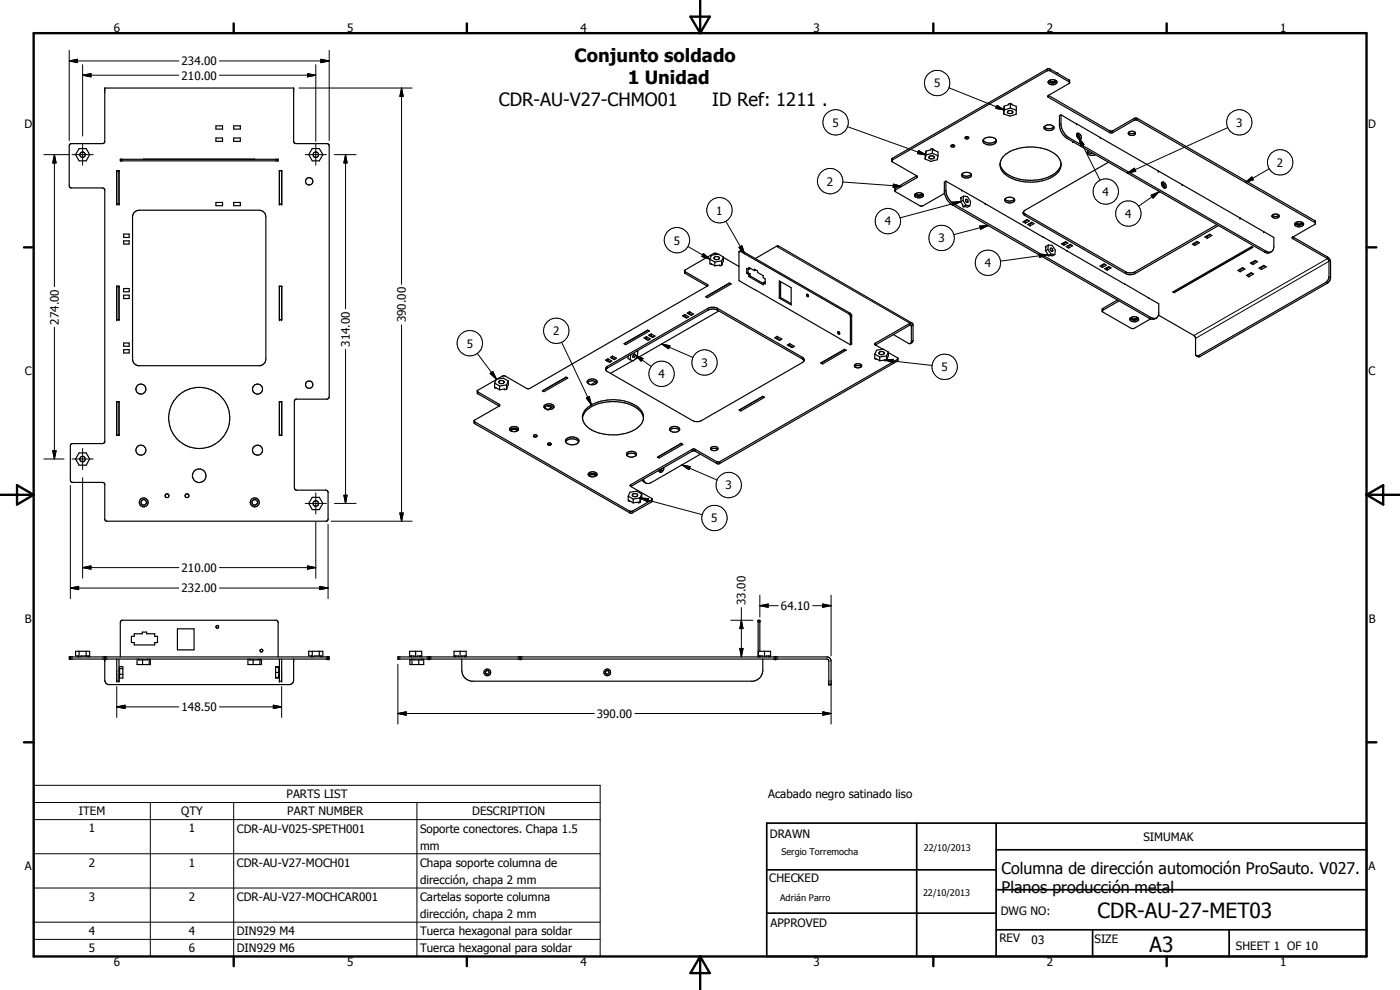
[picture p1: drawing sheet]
<svg xmlns="http://www.w3.org/2000/svg" width="420mm" height="297mm" viewBox="0 0 420 297" stroke-linecap="round" stroke-linejoin="round" font-family="sans-serif">
<g fill="none" stroke="#000" stroke-width=".35">
<path d="M31.4 26.4h56.7v16l.2 .5 .5 .2h9.5l.4 .3 .1 75.7-.2 .4-.5 .3h-9.3l-.5 .6v26l.5 .7h9l.6 .3 .1 8.5-.4 .4-66.1 .1-.6-.7v-10.5l-.1-.3-.5-.2h-9l-.6-.3v-11l.4-.3h9.2l.6-.5v-75.7l-.6-.5h-9.5l-.5-.6v-12.1l.2-.4 .3-.2h9.5l.6-.5zM64.8 37.8h2v.9h-2zM70.1 37.8h2v.9h-2zM301.4 31.9l-.1 2.3M301.4 31.9v1.1M301.4 33l-.1 1.2M302.5 33.4a.83 .83 0 0 1 .8-.3 .83 .83 0 0 1 .6 .7 .9 .9 0 0 1-1.5-.3zM303.2 31l-1.8 .9M303.2 31l1.8 .9v1.2M303.2 31v1.4M303.2 32.4l1.8 .7M303.2 32.4l-1.8 .6"/>
<path d="M305 33.1v1.2l-1.9 .5-1.8-.6M313.4 38a1.94 1.94 0 0 0 2.9 0M313.4 38a1.99 1.99 0 0 1 2.9 .1 1.53 1.53 0 0 1-2.3 .9 .76 .76 0 0 1-.7-.9zM314.7 28.6l18.5 10.7 .8-.1 6.4-3.7h.9l53.5 30.9-.2 .9-6.7 3.9-.1 .3 10.8 6.3 .3 .6v4.7l-.3 .9-.7 .7-38.5 22.1-.6-.5v-4.8l-.2-.6-10.9-6.3M314.7 28.6l-.3 .3 .3 .3 18.5 10.6h.8l6.5-3.8h.7l53.6 30.9M314.7 28.6l6.3-3.7v-.9l-6.1-3.4-.7 .1-46.6 26.9 .2 1 7.3 4.1M314.7 24.4a1.74 1.74 0 0 0 2.4 0M314.8 24.3a1.6 1.6 0 0 1 2.4 .3 1.43 1.43 0 0 1-1.3 .9 1.43 1.43 0 0 1-1.3-.9zM315.1 24a.86 .86 0 0 0 .8 .6 .86 .86 0 0 0 .8-.6M317.1 21.9h.3M317.4 21.9v.1M318.4 34.5l36.3 20.9"/>
<path d="M318.4 34.5l-.4 .3v3a5.1 5.1 0 0 0 2.3 3.8l59.5 34.2 .8 .1 1-.4M318.4 34.5v3.1a5.3 5.3 0 0 0 2.3 3.7l59.2 34.1 .9 .3 .8-.2M321 24.7l-5.8-3.4h-1l-46.6 26.9M338.7 39.8a1.54 1.54 0 0 0 2 0M338.7 39.7a1.56 1.56 0 0 1 2.1 .1 1.14 1.14 0 0 1-1.1 .9 1.14 1.14 0 0 1-1.1-.7zM23.7 44.6h2.2l1 1.8-1 1.9h-2.2l-1-1.9zM35 51.2h.7v10.1h-.7zM35 51.2v10.1M36.1 47.8h47.4v.5h-47.4zM43.1 47.8h33.3M64.8 41.4h2v1h-2zM70.1 41.4h2v1h-2z"/>
<path d="M83.9 51.2h.6l.1 10.1h-.7zM93.7 44.6h2.1l1.1 1.8-1.1 1.9h-2.1l-1-1.9zM274.6 58.3a1.79 1.79 0 0 0 2.5 0M275 58a.89 .89 0 0 0 .8 .6 .89 .89 0 0 0 .8-.6M275.1 52.7l-6.5 3.8v.9l7.7 4.4 .7-.1 6.5-3.7M275.1 52.7l.2 .3-.2 .3-6.5 3.8M276.6 58a1.83 1.83 0 0 0-2 .3M276.6 58a.68 .68 0 0 1 .5 .8 .68 .68 0 0 1-.8 .5 1.32 1.32 0 0 1-1.8-.8l.1-.2M277.7 46v.1M277.7 46v1.7M277.9 45.3l-.2 .9v-.2M277.9 45.3v1.2"/>
<path d="M277.9 46.5l-.2 1.2M278.9 46.9a.9 .9 0 0 1 1.5 .5 .83 .83 0 0 1-.9 .3 .83 .83 0 0 1-.7-.7zM279.8 44.6l-.5 .1v.3l-1.4 .3M279.8 44.6l.4 .4 1.3 .6v1.1M279.8 44.6v1.4M279.8 46l1.7 .7M279.8 46l-1.9 .5M281.5 46.7l-.2 1.2-2 .5-1.6-.7M283.9 54.4v2.7a5.2 5.2 0 0 0 2.3 4.1l59.2 34a1.44 1.44 0 0 0 1.5 .3 1.44 1.44 0 0 0 .9-1.3v-3.1l-3.1-1.7M283.9 54.4l29.2 16.8M283.9 54.4l-.5 .3v3a5.4 5.4 0 0 0 2.4 3.8l59.4 34.2 .9 .1 .9-.4M285.5 43.6l.7-.1 .3 .4-.3 .2h-.7z"/>
<path d="M285.7 43.6h.6M288.6 57.1h.1M288.7 52.3a1.98 1.98 0 0 0 2.8 0M288.8 52.1a1.82 1.82 0 0 1 2.8 .5 1.76 1.76 0 0 1-3 0zM289.2 58.8l-.8 .5-.1 1.2M289.2 58.8l1.2 .2 .9 1.5-.2 1.2M289.2 58.8l-.2 1.3M289.7 41.2h1a.51 .51 0 0 1-.5 .5 .51 .51 0 0 1-.5-.5zM289.8 59.9a.46 .46 0 0 1 .7 .2 .46 .46 0 0 1-.4 .6zM289.9 41.1h.6M295.1 42a2.59 2.59 0 0 0 3.9 0M295.2 41.8a2.76 2.76 0 0 1 3.7 .2 1.27 1.27 0 0 1-1.5 1.5 1.69 1.69 0 0 1-2.3-1.5z"/>
<path d="M300.1 49.1a4.8 4.8 0 0 0 3.5 4.4 13.7 13.7 0 0 0 13.5-1.4 3.6 3.6 0 0 0-.6-6 13.9 13.9 0 0 0-14.7 .2l-1.3 1.5-.4 1.7M301.6 59.7a1.88 1.88 0 0 0 2.8 0M301.7 59.7a1.88 1.88 0 0 1 2.8 .3 1.73 1.73 0 0 1-3 0zM318.4 49.1a5.9 5.9 0 0 1-4.9 4.4 12.9 12.9 0 0 1-12.5-2.4l-.8-1.6M321.9 42.5h.1M321.9 42.5l.5 .2M323.2 40.6l.6 .6-.1 .4M323.2 40.3l.7 .6 .2 .9M323.3 40a1.11 1.11 0 0 1 1.1 .6 1.11 1.11 0 0 1-.1 1.2 1.23 1.23 0 0 1-1-1.8zM326.3 45.5l.8 .5 1 .1M326.3 45.5a1.28 1.28 0 0 0 1.9 1.1l.5-.2M326.7 45.2l-.4 .3"/>
<path d="M330.2 41.2v.1M332.6 48.7l-25 14.4-.5 .5M347.6 57.3l.2 .3M347.8 57.6h.4M348 57.5l-.2 .1M348.6 54.9a1.33 1.33 0 0 1 .9 1.5M348.6 55.3l.6 .4v.6M348.8 54.7a1.1 1.1 0 0 1 1 .5 1.1 1.1 0 0 1-.1 1.2 1.2 1.2 0 0 1-.9-1.7zM354.7 55.4l24.6 14.1M354.7 55.4h.1M37.1 72.3h1.7v.9h-1.7zM37.1 70.2h1.7v1h-1.7z"/>
<path d="M40.2 63.8l.6-.5 1-.2h36a2 2 0 0 1 2 2v42.6a2.07 2.07 0 0 1-1.7 2h-36.7a2.07 2.07 0 0 1-1.6-2v-42.6zM64.8 60.7h2v1h-2zM70.1 60.7h2v1h-2zM213.1 77.8v1.3l1.4 .7M213.1 77.8l1.4 .8M214.4 77.2a1.03 1.03 0 0 1 1.5 .2 .87 .87 0 0 1-.8 .5 .87 .87 0 0 1-.8-.6zM214.5 78.6v1.2M215.4 76.3l-.6-.3-.6 .1-8.8 5.1M216.6 79.7l-2.1 .1M216.6 78.3v1.4M216.6 78.3l-2.1 .3M217.1 77.3l4.7 2.6"/>
<path d="M217.1 77.1v1.2l-.5 1.4M217.1 77.1l-1.5-.9-2 .4-.5 1.2M217.1 77.1l-.5 1.2M221.9 75.4l.7-.2 32.7 18.9 .3 .6v8.6l-.4 .2M221.9 75.4l-.1 8.8 4.9 2.8M221.9 75.4h.3l32.7 18.9 .3 .6v8.6M226.6 77.6l6.4-3.7 .7-.1 40 23.1M288.3 60.5l.8 1.5M289 60.1l-.7 .4M289 60.1l.9 1.5M289.9 61.6l-.8 .4M289.9 61.6l1.2 .1"/>
<path d="M291.1 61.7l-.7 .4-1.3-.1M307 66.5l1.2-.6 .7 .4-1.1 .7zM307.1 63.6l-.1 .4 .4 .6 30.4 17.5a3.1 3.1 0 0 0 2.8 0l25.1-14.4M307.1 63.6l.5 .6 30.2 17.3a3.1 3.1 0 0 0 2.8 0l24.6-14.1M307.5 66.3l.3 .1M307.8 66.4v.6M308.4 67.4l1.3-.7 .6 .4-1.2 .7zM308.4 66l-.6 .4M308.9 67.1l.2 .1M309.1 67.2v.6M309.9 66.8l-.8 .4M313.1 71.2h.1"/>
<path d="M313.1 71.2l31.6 18.2M313.8 75.2l.8 1.5M314.5 74.8l-.7 .4M314.5 74.8l.9 1.4M314.6 73.5l-.8 .5v1.2M314.6 73.5l1.2 .1 .9 1.5-.1 1.3M314.6 73.5l-.1 1.3M315.2 74.5h.5l.3 .8a.54 .54 0 0 1-.6-.1 .54 .54 0 0 1-.2-.7zM315.4 76.2l-.8 .5M315.4 76.2l1.2 .2M316.6 76.4l-.7 .4-1.3-.1M318.6 73.2l1.2-.7 .7 .4-1.2 .7z"/>
<path d="M319.1 72.9l.2 .2M319.3 73.1v.5M320 74l1.2-.7 .7 .4-1.2 .7zM320 72.6l-.7 .5M320.2 75.3h.1M320.5 73.7l.2 .2M320.7 73.9v.5M321.4 73.4l-.7 .5M330.1 79.8l1.2-.6 .7 .4-1.1 .7zM330.6 79.5l.3 .2M330.9 79.7v.6M331.5 79.3l-.6 .4"/>
<path d="M357.8 73.3l1.4-.9 .7 .5-1.3 .8zM358.3 73l.3 .2M358.6 73.2v.5M359.5 72.6l-.9 .6M361.6 71.1l1.4-.8 .7 .4-1.4 .8zM362.1 70.8l.2 .2M362.3 71v.5M363.3 70.4l-1 .6M375.3 79l1.4-.9 .7 .4-1.4 .9zM375.7 78.7l.3 .1M375.9 74.2l-23.5 13.5M376 78.8v.6"/>
<path d="M376.9 78.3l-.9 .5M379.3 69.5l3 1.7-.1 3.4-.6 .9M379.3 69.5h.1M379.5 79.8l-.9 .5M381.8 64.6a1.42 1.42 0 0 0 2 0M381.9 64.5a1.19 1.19 0 0 1 2 .5 1.29 1.29 0 0 1-2.2-.2zM388 71.1l10.4 6 .7 .7 .2 .7v5.1l-.6 1.1-38.7 22.4-.9-.4M388.7 67a1.79 1.79 0 0 0 2.4 0M388.8 66.8a1.46 1.46 0 0 1 2.4 .6 1.52 1.52 0 0 1-2.6-.2zM389.1 66.7a.86 .86 0 0 0 .8 .5 .86 .86 0 0 0 .8-.5M35 85.9h.7v10h-.7zM35 85.9v10"/>
<path d="M37.1 86.6h1.7v.9h-1.7zM37.1 88.6h1.7v1h-1.7zM83.9 85.9h.6l.1 10h-.7zM194.4 99.1h.1M194.4 99.1l-7 4.1M194.4 99.1l.4 .3M204.8 94.7l.7-.3 1.2 .6-.7 .4zM205.4 81.2l.2 .8 6.6 3.9M205.4 81.2l7 4.2-.2 .5M205.5 94.9l.7 .4M205.5 94.9l-.2 .1M205.5 94.4v.5"/>
<path d="M206.2 93.9l.8-.4 1.1 .7-.7 .4zM207 94.1l.7 .4M207 94.1l-.3 .1M207 93.5v.6M212.2 85.9l-53.2 30.6h-.9l-6.6-3.7-.8 .1-1.4 .8M215.7 93.3l-25.2 14.6M218.9 84.9l-7.1 4.1 .5 .3 7.1-4.1M218.9 84.9l.5 .3M218.9 84.9v.1M218.9 85l-7 4.1M218.9 85l.5 .3M224.1 82l.6 .3"/>
<path d="M224.5 81.8l.6 .4M224.5 81.8l-.4 .2M224.5 80.7v1.1M224.7 83l4.4 2.5v-.7M224.7 80.8v-.6l1.7 1M224.7 82.3v.7M224.7 80.8l-.6-.3v1.5M225.1 80.4l-.4 .4M225.1 82.2v.6M225.1 82.2l-.4 .1M225.1 82.8l-.4 .2M225.1 82.8l4 2.2"/>
<path d="M226.4 81.2v-.4l1 .5v.4l1.7 1v.6l.5 .4v1.5l-.5-.4M226.7 87l28.5 16.5M226.8 81l-.4 .2M229.6 84.8l-.2-.2-.3 .2M233.9 84.3l3.5 2v5.2l-3.5-2zM234.3 89.3l3.1 1.8M234.3 89.3l-.4 .2M234.3 84.5v4.8M242.4 88.4l-.3-.1v.5l.3 .2 .2-.2M242.4 88.4l.2 .4M251.8 99.6l-.2-.1a.42 .42 0 0 0-.1 .5 .42 .42 0 0 0 .4 .2l.1-.3M251.8 99.6l.2 .3"/>
<path d="M251.8 99.6v.1M251.9 99.9h.1M273.7 96.9l-.6 .1-10.4 6-.2 .3 .2 .2M273.7 96.9l.3 .6v4.7l-.2 .5-.5 .3M331.5 80.6l1.2-.6 .7 .4-1.1 .7zM332 80.4l.3 .1M332.3 80.5v.6M332.9 80.1l-.6 .4M335.4 90l-4.5 2.6-.1 .9 9 5.1 .6-.1 4.9-2.8M335.8 90.3l-5 3M339.2 95.5a1.74 1.74 0 0 0 2.5 0M339.3 95.4a1.6 1.6 0 0 1 2.4 .4 1.43 1.43 0 0 1-1.3 .8 1.43 1.43 0 0 1-1.3-.9z"/>
<path d="M339.6 95.2a.86 .86 0 0 0 .8 .5 .86 .86 0 0 0 .8-.5M344.7 89.4h.1M352 87.6l23.6-13.6 .4 .2-23.6 13.6zM352.1 87.5l.3 .2M352.4 87.7v.1M371.5 81.2l1.4-.9 .7 .4-1.4 .8zM372 80.9l.2 .1M372.2 81v.5M373.2 80.4l-1 .6M374.1 82.6l1.4-.8 .7 .4-1.4 .9zM374.6 82.3l.2 .2M374.8 82.5v.6"/>
<path d="M375.7 82l-.9 .5M377.9 80.4l1.4-.8 .7 .5-1.4 .8zM378.4 80.2l.2 .1M378.6 80.3v.6M37.1 102.9h1.7v1h-1.7zM37.1 104.9h1.7v1h-1.7zM143.2 117.5l6.6 3.8 .2 .2-.2 .3M148.5 114.9v1.4l.3 .2v-.2l1.1 .7M148.5 114.9l1.4 .9M148.9 113.9l-5.6 3.2-.1 .9 6.6 3.8M149.7 114.5a.88 .88 0 0 1 .9-.4 .88 .88 0 0 1 .7 .6 .91 .91 0 0 1-1.6-.2zM149.9 115.8v1.2"/>
<path d="M152 116.8l-.5 .1v-.2l-1.6 .3M152 115.5v1.3M152 115.5l-2.1 .3M152.6 114.3v1.1l-.6 1.4M152.6 114.3l-1.6-.8-2 .3-.5 1.1M152.6 114.3l-.6 1.2M162.8 117.3l7.1-4.1 .5 .3-7.1 4zM169.9 113.2h.1M169.9 113.2l-7.1 4.1M169.9 113.2l.4 .3M176.3 114.2a1.85 1.85 0 0 1 2.9 .4 1.65 1.65 0 0 1-1.5 .9 1.65 1.65 0 0 1-1.5-1.1zM178.8 114.6a2.07 2.07 0 0 0-2.5 .3"/>
<path d="M178.8 114.6l.3 .3M178.8 114.6l-1.4 .8M181.7 108.1l.7-.4 1.2 .6-.7 .4zM182.4 108.2l.8 .4M182.4 108.2l-.2 .1M182.4 107.7v.5M183.2 107.2l.6-.4 1.2 .7-.7 .4zM183.8 107.4l.8 .4M183.8 107.4l-.2 .1M183.8 106.8v.6M187.3 103.1l7.1-4 .5 .2-7.1 4.1zM188.5 106.8v.8l.6 .3"/>
<path d="M189.3 106.4h.1M189.3 106.4l-.2 1.5M189.4 106.3l-.1 .1M189.9 108.2l-6.7 3.8M190.1 106.4l.3-.1a.46 .46 0 0 1 .1 .6 .46 .46 0 0 1-.6 .2zM191 105.4l.4 .1M191.1 105.4l.3 .1M191.4 105.5l-.1 1.6-1.2 1.1-1-.3M193.3 101.4l.7-.4 1.1 .7-.6 .4zM194 101.5l-.3 .2M194 101.5l.7 .4M194 101v.5"/>
<path d="M194.7 100.6l.7-.4 1.2 .6-.7 .5zM195.4 100.7l.7 .4M195.4 100.7l-.3 .2M195.4 100.2v.5M228.9 118.9v.1M228.9 119l-7 4.1M228.9 119l.5 .3M232.5 101.3l.7-.4 1.4 .8-.7 .5zM233.2 101.5l-.2 .1M233.2 101.5l1 .5M233.2 100.9v.6M236.3 103.5l.7-.4 1.4 .8-.7 .4z"/>
<path d="M237 103.6l-.2 .2M237 103.6l.9 .6M237 103.1v.5M241.3 108.2l-.5-.5-25.5-14.7a3 3 0 0 0-2.8 0l-30.2 17.4-.5 .6M241.3 108.3v-.6l-.5-.5-25.5-14.7-.9-.3h-1l-.9 .3-30.4 17.5-.3 1M241.3 108.3l-.5 .5-30.8 17.6a2.81 2.81 0 0 1-2.2-.2l-25.7-14.8-.3-.4M246.3 108.9l7.1-4.1 .5 .3-7.1 4.1zM253.4 104.8v.1M253.4 104.9l-7 4.1M253.4 104.9l.5 .3M256.5 110a1.55 1.55 0 0 1 2 0M258.5 110a1.51 1.51 0 0 1-2 0"/>
<path d="M258.5 110l.1-.3a1.33 1.33 0 0 0-2.2-.1l.1 .4M262.5 106.3v1.3l.4 .2v-.2l1.1 .6M262.5 106.3l1.5 .8M262.7 103.5l2.3 1.3M263.9 105.7a.79 .79 0 0 1 .8-.3 .79 .79 0 0 1 .6 .8 .8 .8 0 0 1-.9 .2 .8 .8 0 0 1-.5-.7zM264 107.1v1.1M266.1 108.2h-2.1M266.1 106.8v1.4M266.1 106.8l-2.1 .3M266.6 105.8l2.9 1.8M266.6 105.6l-1.5-.8-2 .3-.6 1.2M266.6 105.6v1.2l-.5 1.4"/>
<path d="M266.6 105.6l-.5 1.2M268.1 100.4l4.5 2.6 .5 .1 .4-.4v-5.1l-.4-.1-10.4 6M269.5 107.6l-.2 .3-53.4 30.7h-.7l-6.7-3.9h-.7l-18.6 10.8 .1 .5M269.5 107.6l-.1 .7-53.4 30.8h-.9l-6.6-3.8h-.7l-18.5 10.7M23.7 135.9h2.2l1 1.8-1 1.9h-2.2l-1-1.9zM35 120.5h.7v10.1h-.7zM35 120.5v10.1M35 120.6h.7M35 130.6h.7M83.9 120.5h.6l.1 10.1h-.7zM83.9 120.6h.6M83.9 130.6h.6"/>
<path d="M142.3 126.3l.2 .8 46.5 26.8h.7l5.8-3.3 .2-.8M142.3 126.3l.2 .3 46.4 26.7h1l5.8-3.5M149.8 121.8l-7.5 4.5M153 129a1.74 1.74 0 0 1 2.5 0M153 129a.99 .99 0 0 1 1.5-1 .73 .73 0 0 1 1 .3 .73 .73 0 0 1-.4 1M153 129a1.85 1.85 0 0 0 2.1 .3M153.4 129.4a.89 .89 0 0 1 .9-.6 .89 .89 0 0 1 .8 .6M160.1 130.6l.8-.1a.41 .41 0 0 1 .1 .6 .41 .41 0 0 1-.7 0zM160.3 131.1h.6M163.4 121.7a1.82 1.82 0 0 1 2.9 .3 1.83 1.83 0 0 1-3 .2zM163.4 122.4l.2 .2M163.6 122.6l.9 .3"/>
<path d="M163.7 121.9l-.1 .7M164.4 133.1a.55 .55 0 0 1 .6-.2 .55 .55 0 0 1 .4 .5 .57 .57 0 0 1-.6 .2 .57 .57 0 0 1-.4-.5zM164.5 121.7l.2 .2 .3-.2M164.5 133.5h.7M165.6 121.9l-1 1M165.9 122l.3 .3M165.9 122a2.05 2.05 0 0 0-2.5 .3M165.9 122l-.9 .6M169.7 132.5a2.66 2.66 0 0 1 4 0M169.9 131.7a2.45 2.45 0 0 1 3.9 .6 2.48 2.48 0 0 1-4.1 .2zM174.8 125.5a6.4 6.4 0 0 1 5.6-4.6 13.9 13.9 0 0 1 11.1 1.8l1 1.2 .6 1.6M176.3 122.3a13.2 13.2 0 0 1 15.9 .6 3.6 3.6 0 0 1-1 5.6 13.9 13.9 0 0 1-14.7-.2 3.6 3.6 0 0 1-.2-6z"/>
<path d="M188.1 136.6a1.98 1.98 0 0 1 2.8 0M188.1 135.9a1.83 1.83 0 0 1 2.9 .4 1.75 1.75 0 0 1-3 .1zM197.3 137.2l7.1-4.2 .5 .3-7.1 4.1zM201.1 129.1a1.95 1.95 0 0 1 2.5-.3l.3 .3M201.1 128.5a1.88 1.88 0 0 1 2.9 .3 1.8 1.8 0 0 1-3 .2zM204.4 133v.1M204.4 133.1l-7 4.1M204.4 133.1l.5 .3M210.2 136.3l-14.7 8.5-.9 .3-.8-.2M213.4 134.9l.1-.2a1.48 1.48 0 0 1 1.8 .2M213.4 134.3l.5-.3h.8a.59 .59 0 0 1 .8 .4 .59 .59 0 0 1-.6 .7 1.03 1.03 0 0 1-1.6-.7zM221.8 123l7.1-4.1 .5 .3-7.1 4.1z"/>
<path d="M93.7 149.2h2.1l1.1 1.8-1.1 1.9h-2.1l-1-1.9zM176.6 142.6a1.74 1.74 0 0 1 2.5 0M176.6 142.6l-.1-.1a1.52 1.52 0 0 1 2.6-.3v.3l-.4 .4M176.6 142.6a1.85 1.85 0 0 0 2.1 .3M177 142.9l.5-.5 .8 .1 .3 .4M188.5 148.9v1.3l1.5 .7M188.5 148.9l1.5 .8M189.3 146l6.4 3.8M189.9 148.3a.9 .9 0 0 1 1.4 .4 .89 .89 0 0 1-1.5-.2zM190 149.7v1.2M192.1 150.8l-2.1 .1M192.1 149.4v1.4"/>
<path d="M192.1 149.4l-2.1 .3M192.6 148.3v1.1l-.5 1.4M192.6 148.3l-1.5-.9-2.1 .3-.5 1.2M192.6 148.3l-.5 1.1M192.8 144l.2 .4 .8 .5M193.1 143.8l.2 .6 .5 .5M197.8 141.1v.3M198.2 140.8l-.3 .2M198.7 140.6l-.8 .8M199.2 140.3a1.05 1.05 0 0 1-1.3 1.3l-.1-.2M20.8 197.1h78v.6h-78zM21.1 197.1v.6"/>
<path d="M23.4 197.1v-.3h-.7v-1.4h4.2v1.7M23.7 195.4v1.7M24.3 197.1v-.3h2.3v.3M25.9 195.4v1.4M26.1 196.8v.3M31.4 197.1v7l.4 .9 .7 .4 54.8-.1a1.3 1.3 0 0 0 .8-1.2v-6.4M35 197.7v6.7h.7v-6.7M36.1 197.1v-10.4l.5-.6h46.4l.5 .6v10.4M39.4 190.9h.9v-.7h2.4v-.5h1.3v.5h2.4v.7h.9v1.9h-.9v.7h-6.1v-.7h-.9zM41.1 197.7v1.7h4v-1.4h-.2v-.3M41.6 197.7v.3h2.7v-.3M41.8 197.7v.3"/>
<path d="M42.8 198v1.4M44.8 197.7v1.7M53.2 188.7h5v6.3h-5zM74.4 197.7v1.7h4.1v-1.4h-.4v-.3M74.8 197.7v.3h2.7v-.3M75.1 197.7v.3M76 198v1.4M78 197.7v1.7M83.9 197.7v6.7h.6v-6.7M93.5 197.1v-.3h-.8v-1.4h4.2v1.7M93.7 195.4v1.7M94.3 197.1v-.3h2.3v.3"/>
<path d="M95.8 195.4v1.4M96.1 196.8v.3M98.5 197.1v.6M119.4 197.1l129.2 .1a1.24 1.24 0 0 1 .8 1.2v7h-.7v-7.2l-.6-.5h-128.7zM122.9 196.8h1.4v.3M122.9 197.1v-1.7h3.7v1.7M123.4 196.8v.3M123.5 197.7v.3h-.5v1.4h4.2v-1.7M123.6 197.7v1.7M124.2 197.7v.3h2.6v-.3M124.7 195.4v1.7M125.7 198v1.4"/>
<path d="M126.1 196.8v.3M126.4 197.7v.3M126.6 196.8h-1.4v.3M128.7 197.1v.6M136.3 196.8h1.3v.3M136.3 197.1v-1.7h3.6v1.7M136.7 196.8v.3M138.1 195.4v1.7M138.6 197.7v3.4a3.3 3.3 0 0 0 2.9 3.3h84.5a3.3 3.3 0 0 0 2.9-3.3v-3.4M139.4 196.8v.3M139.5 196.8v.3M139.9 196.8h-1.4v.3"/>
<path d="M156.1 197.1v.6M227.6 196.8h1.3v.3M227.6 195.4h3.7v1.7M228 195.4v-9.3h-.5v11M228 196.8v.3M228.1 196.8v.3M229.4 195.4v1.7M230.7 196.8v.3M230.8 196.8v.3M231.3 196.8h-1.4v.3M232.7 197.1v.6M35.7 201h.2v2.2h-.2"/>
<path d="M35.7 200.5h.2v-.5h1v3.5h-1.2M35.7 202.7h.2M35.7 200.6h1.2M35.9 202.3h1M82.7 200.2l1.2 .1M82.7 203.2h1.2M82.7 201.8h.9M83.6 202.7h.3M83.6 200.7h.3M83.9 200h-1.2v3.5h.9v-.3M83.9 200.6h-.3v2.3h.3M83.9 200.2l-.3 .1"/>
<circle cx="24.8" cy="46.4" r=".81"/>
<circle cx="92.8" cy="54.4" r="1.1"/>
<circle cx="94.8" cy="46.4" r=".81"/>
<circle cx="42.3" cy="116.7" r="1.52"/>
<circle cx="77.3" cy="116.7" r="1.51"/>
<circle cx="92.8" cy="115.4" r="1.11"/>
<circle cx="24.8" cy="137.8" r=".82"/>
<circle cx="42.3" cy="135" r="1.5"/>
<circle cx="59.8" cy="125.4" r="9.2"/>
<circle cx="77.3" cy="135.1" r="1.51"/>
<circle cx="43.1" cy="150.7" r=".83"/>
<circle cx="43.1" cy="150.7" r="1.32"/>
<circle cx="50.1" cy="148.7" r=".57"/>
<circle cx="56.1" cy="148.7" r=".58"/>
<circle cx="59.8" cy="142.7" r="2.04"/>
<circle cx="76.5" cy="150.7" r=".83"/>
<circle cx="76.5" cy="150.7" r="1.34"/>
<circle cx="94.8" cy="151" r=".82"/>
<circle cx="65.2" cy="188.1" r=".4"/>
<circle cx="78.5" cy="195.2" r=".42"/>
<circle cx="146.2" cy="201.7" r="1"/>
<circle cx="146.3" cy="201.7" r=".54"/>
<circle cx="182.3" cy="201.7" r=".54"/>
<circle cx="182.3" cy="201.7" r=".99"/>
</g>
<g fill="#000">
<circle cx="31.4" cy="26.4" r=".18"/>
<circle cx="88.1" cy="26.4" r=".18"/>
<circle cx="301.3" cy="32.6" r=".18"/>
<circle cx="323.1" cy="37.2" r=".18"/>
<circle cx="35" cy="51.2" r=".18"/>
<circle cx="35.7" cy="51.2" r=".18"/>
<circle cx="83.9" cy="51.2" r=".18"/>
<circle cx="84.5" cy="51.2" r=".18"/>
<circle cx="288.6" cy="57.1" r=".18"/>
<circle cx="321.9" cy="42.5" r=".18"/>
<circle cx="330.2" cy="41.3" r=".18"/>
<circle cx="347.6" cy="51.3" r=".18"/>
<circle cx="354.7" cy="55.4" r=".18"/>
<circle cx="35" cy="61.3" r=".18"/>
<circle cx="35.7" cy="61.3" r=".18"/>
<circle cx="83.9" cy="61.3" r=".18"/>
<circle cx="84.5" cy="61.3" r=".18"/>
<circle cx="295.7" cy="61.1" r=".18"/>
<circle cx="372.1" cy="65.4" r=".18"/>
<circle cx="379.3" cy="69.5" r=".18"/>
<circle cx="35" cy="95.9" r=".18"/>
<circle cx="35" cy="85.9" r=".18"/>
<circle cx="35.7" cy="85.9" r=".18"/>
<circle cx="35.7" cy="95.9" r=".18"/>
<circle cx="83.9" cy="85.9" r=".18"/>
<circle cx="83.9" cy="95.9" r=".18"/>
<circle cx="84.5" cy="85.9" r=".18"/>
<circle cx="84.5" cy="95.9" r=".18"/>
<circle cx="164.4" cy="122.9" r=".18"/>
<circle cx="31.4" cy="197.1" r=".18"/>
<circle cx="31.4" cy="197.7" r=".18"/>
<circle cx="98.5" cy="197.7" r=".18"/>
<circle cx="98.5" cy="197.1" r=".18"/>
<circle cx="128.7" cy="197.7" r=".18"/>
<circle cx="128.7" cy="197.1" r=".18"/>
<circle cx="156.1" cy="197.1" r=".18"/>
<circle cx="156.1" cy="197.7" r=".18"/>
<circle cx="227.5" cy="186.1" r=".18"/>
<circle cx="228" cy="186.1" r=".18"/>
<circle cx="232.7" cy="197.1" r=".18"/>
<circle cx="232.7" cy="197.7" r=".18"/>
<circle cx="35" cy="204.4" r=".18"/>
<circle cx="35.7" cy="204.4" r=".18"/>
<circle cx="83.9" cy="204.4" r=".18"/>
<circle cx="84.5" cy="204.4" r=".18"/>
<circle cx="248.7" cy="205.4" r=".18"/>
<circle cx="249.4" cy="205.4" r=".18"/>
</g>
<g fill="none" stroke="#000" stroke-width=".3">
<path d="M20.8 18.3l2.5-.5v1zM20.8 18.3h32.9M20.8 15.1v27.1M24.8 19.4v21.4M65.9 18.3h32.9M94.8 19.4v23M96.3 17.8l2.5 .5-2.5 .5zM98.8 15.1v27.1M24.8 22.6l2.5-.5v1zM24.8 22.6h28.9M65.9 22.6h28.9M89.7 26.4h34"/>
<path d="M92.3 22.1l2.5 .5-2.5 .5zM120.5 26.4l.5 2.5h-1zM120.5 26.4v58.9M254.4 38l23.5 8.5M284.8 26.3l16.6 6.7M299.2 31.6l2.2 1.4-2.5-.5zM314.2 20.7v.6M314.7 28.6v.6M315.2 20.7v.6M318.4 37.2l-.4 .3M320.8 24v.6M333 39.2v.6"/>
<path d="M334 39.2v.6M340.4 35.5v.6M341.3 35.5v.6M368.5 38.3l-30.1 13.6M13.2 46.4h7.6M16.3 46.4l.5 2.5h-1zM16.3 46.4v39.6M21.6 46.4h6.4M24.8 43.2v6.4M91.6 46.4h6.3M94.8 43.2v6.4M100.4 46.4h6.5"/>
<path d="M103.7 46.4l.5 2.5h-1zM103.7 46.4v46.2M252.9 54.6l17.7 1.3M267.8 47.5v.5M268.1 55.2l2.5 .7-2.6 .3zM268.8 56.4v.6M275.1 52.7v.6M275.7 45.2l2.2 1.3-2.5-.4zM283.9 57.1l-.5 .3M320.7 41.3l-.4 .3M323.8 41.4l1.5 1.9-.9 .5zM323.8 41.4l6.3 12.7"/>
<path d="M338.4 51.9l2-1.4 .5 .9zM345.5 58.6l2.3-1-1.7 1.8zM347.8 57.6l-6.1 4.3M373.7 54.7l2-1.6 .5 .8zM380.9 50.6l-7.2 4.1M206.4 74l6.7 3.8M211.1 76.1l2 1.7-2.5-.8zM217.8 66.4l5.7 9.8M221.8 74.3l.9-.6 .8 2.5zM222.6 75.2l-.4 .2M233 73.9l40.1 23.1v.5l.4 .3 .5-.3M285.7 60.7l2.6-.2-2.3 1.1z"/>
<path d="M286.2 61.2l-.4 .3M288.3 60.5l-18.2 4.9M294 67.8l2.6-.2-2.3 1.2zM296.6 67.6l-10.4 2.8M307.6 64.2v.5M311.8 76.2l2.6 .2-2.4 .8zM314.4 76.4l-14.1 2M379.9 75.4l-.4 .2M388 71.1v.5M394.6 66.2v.6M398.4 77.1v.5l-40.1 23.1M399.3 78.7l-.4-.3-40.1 23.1"/>
<path d="M16.3 98.2v39.5M120.5 97.5v58.9M205.6 81.5v.5M212.2 85.3v.6M212.5 92.5v.5M215.3 92.5v.5M255.1 94l-.3 .2M255.6 94.8l-.4 .2M331 92.5v.6M337.8 81.5v.6M340.6 81.5v.6M345.4 95.2l-.5 .3"/>
<path d="M397.9 84.7l.5 .3M398.9 83.1l.4 .2M103.7 104.8v46.2M143.2 106l5.8 7.8M143.4 117.6v.6M147.1 112.1l.8-.6 1.1 2.3zM168.6 102.7l8.9 18.8M176 119.4l.9-.4 .6 2.5zM182.3 109.9v.5M190.7 106.5l2.3 1.1-.6 .8zM190.7 106.5l4.8 3.5M198.6 103.2l2.5 .6-.5 .8z"/>
<path d="M198.6 103.2l9.4 4.1M240.8 107.2v.5M262.7 103v.5M265.5 108l2.6-.2-.1 1zM265.5 108l14.2 1.6M269.3 107.9v.5M274 102.2l-.5 .2M359.7 106.7l.5 .2M13.2 137.7h6M15.8 135.3h1l-.5 2.4zM21.6 137.7h6.4M24.8 134.5v6.4"/>
<path d="M142.5 126.6v.5M149.8 121.3v.5M204.6 139.5l2.5 .5-.4 .9zM204.6 139.5l10.6 4.5M207.7 134.8v.6M208.6 134.8v.6M215.1 138.5v.6M216 138.5v.6M21.1 145.7v33.9M24.8 143.3v30.2M91.6 151h6.3M94.8 147.9v6.3"/>
<path d="M94.8 156.7v16.8M98.5 157.4v22.2M99.4 156.4h24.3M100.4 151h6.5M103.2 148.6h1l-.5 2.4zM120 153.9h1l-.5 2.5zM188.9 153.3v.5M189.3 145.4v.6M189.9 153.3v.5M192.1 149.4l2.5 .2-.3 .9zM192.1 149.4l18.7 5M195.5 150.1v.5"/>
<path d="M21.1 176.4l2.5-.5v1zM21.1 176.4h32.6M24.8 170.3l2.5-.5v1zM24.8 170.3h28.9M65.9 170.3h28.9M65.9 176.4h32.6M92.3 169.8l2.5 .5-2.5 .5zM96 175.9l2.5 .5-2.5 .5zM228 178.6v6.6M249.4 178.6v18.2M119.4 199.3v18M219.3 186.1h6.7"/>
<path d="M222 194.6h1l-.5 2.5zM222.5 186.1l.5 2.5h-1zM222.5 182.3v14.8M228 181.7l2.5-.5v1zM228 181.7h5.6M243.9 181.7h5.5M246.9 181.2l2.5 .5-2.5 .5zM35 212.1l2.5-.5v1zM35 212.1h18.7M35 206v9.3M65.9 212.1h18.6M82 211.6l2.5 .5-2.5 .5z"/>
<path d="M84.5 206v9.3M119.4 214.1l2.5-.5v1zM119.4 214.1h58.9M190.5 214.1h58.9M246.9 213.6l2.5 .5-2.5 .5zM249.4 205.7v11.6M10.1 235.6h170v51.4h-170zM10.1 240.8h170M10.1 245.9h170M10.1 256.2h170M45.1 240.8v46.2M70.1 240.8v46.2"/>
<path d="M125.1 240.8v46.2M10.1 266.4h170M10.1 276.7h170M10.1 281.9h170"/>
<circle cx="250.8" cy="36.7" r="3.8"/>
<circle cx="281.2" cy="24.9" r="3.8"/>
<circle cx="371.9" cy="36.7" r="3.8"/>
<circle cx="249.1" cy="54.4" r="3.8"/>
<circle cx="331.8" cy="57.5" r="3.8"/>
<circle cx="384.2" cy="48.7" r="3.8"/>
<circle cx="203.2" cy="72" r="3.8"/>
<circle cx="215.9" cy="63.1" r="3.8"/>
<circle cx="266.4" cy="66.3" r="3.8"/>
<circle cx="282.6" cy="71.4" r="3.8"/>
<circle cx="296.5" cy="78.8" r="3.8"/>
<circle cx="338.6" cy="64.1" r="3.8"/>
<circle cx="166.9" cy="99.3" r="3.8"/>
<circle cx="141" cy="103" r="3.8"/>
<circle cx="198.6" cy="112.2" r="3.8"/>
<circle cx="211.4" cy="108.8" r="3.8"/>
<circle cx="283.5" cy="110.1" r="3.8"/>
<circle cx="214.4" cy="155.4" r="3.8"/>
<circle cx="218.7" cy="145.5" r="3.8"/>
</g>
<g fill="none" stroke="#000" stroke-width=".71">
<path d="M10.1 9.9h400v277.1h-400zM70.1 7v2.9M140.1 7v2.9M207.2 5h5.8l-2.9 4.9zM210.1 0v9.9M280.1 7v2.9M350.1 7v2.9M7.2 74.2h2.9M410.1 74.2h3M.1 148.5h10M5.1 145.6l5 2.9-5 2.9zM410.1 148.5h10"/>
<path d="M410.1 148.5l5-2.9v5.8zM7.2 222.7h2.9M410.1 222.7h3M70.1 287v2.9M140.1 287v2.9M210.1 287v10M210.1 287l2.9 5h-5.8zM280.1 287v2.9M350.1 287v2.9"/>
</g>
<path d="M230.1 247h180v40h-180zM275.1 247v40M298.9 255h111.2M298.9 247v40M230.1 274h68.8M230.1 261h68.8M298.9 279h111.2M298.9 267h111.2M327.9 279v8M368.9 279v8" fill="none" stroke="#000" stroke-width=".51"/>
<g fill="#000">
<path d="M20.8 18.3l2.5-.5v1zM96.3 17.8l2.5 .5-2.5 .5zM24.8 22.6l2.5-.5v1zM92.3 22.1l2.5 .5-2.5 .5zM120.5 26.4l.5 2.5h-1zM299.2 31.6l2.2 1.4-2.5-.5zM16.3 46.4l.5 2.5h-1zM103.7 46.4l.5 2.5h-1zM268.1 55.2l2.5 .7-2.6 .3zM275.7 45.2l2.2 1.3-2.5-.4zM323.8 41.4l1.5 1.9-.9 .5zM338.4 51.9l2-1.4 .5 .9z"/>
<path d="M345.5 58.6l2.3-1-1.7 1.8zM373.7 54.7l2-1.6 .5 .8zM211.1 76.1l2 1.7-2.5-.8zM221.8 74.3l.9-.6 .8 2.5zM285.7 60.7l2.6-.2-2.3 1.1zM294 67.8l2.6-.2-2.3 1.2zM311.8 76.2l2.6 .2-2.4 .8zM147.1 112.1l.8-.6 1.1 2.3zM176 119.4l.9-.4 .6 2.5zM190.7 106.5l2.3 1.1-.6 .8zM198.6 103.2l2.5 .6-.5 .8zM265.5 108l2.6-.2-.1 1z"/>
<path d="M15.8 135.3h1l-.5 2.4zM204.6 139.5l2.5 .5-.4 .9zM103.2 148.6h1l-.5 2.4zM120 153.9h1l-.5 2.5zM192.1 149.4l2.5 .2-.3 .9zM21.1 176.4l2.5-.5v1zM24.8 170.3l2.5-.5v1zM92.3 169.8l2.5 .5-2.5 .5zM96 175.9l2.5 .5-2.5 .5zM222 194.6h1l-.5 2.5zM222.5 186.1l.5 2.5h-1zM228 181.7l2.5-.5v1z"/>
<path d="M246.9 181.2l2.5 .5-2.5 .5zM35 212.1l2.5-.5v1zM82 211.6l2.5 .5-2.5 .5zM119.4 214.1l2.5-.5v1zM246.9 213.6l2.5 .5-2.5 .5z"/>
</g>
<g font-size="6.3">
<text x="329.4" y="275.4">CDR-AU-27-MET03</text>
<text x="345" y="285.6">A3</text>
</g>
<g font-size="5.5">
<text x="172.5" y="18.7">Conjunto soldado</text>
<text x="188.4" y="25.3">1 Unidad</text>
<text x="149.7" y="31.9">CDR-AU-V27-CHMO01</text>
<text x="213.8" y="31.9">ID Ref: 1211 .</text>
</g>
<g font-size="4.8">
<text x="300.6" y="262.1">Columna de dirección automoción ProSauto. V027.</text>
<text x="300.6" y="267.8">Planos producción metal</text>
</g>
<g font-size="3.5">
<text x="34.2" y="9.6">6</text>
<text x="104.2" y="9.6">5</text>
<text x="174.2" y="9.6">4</text>
<text x="244.2" y="9.6">3</text>
<text x="314.2" y="9.6">2</text>
<text x="384.2" y="9.6">1</text>
<text x="54.5" y="19.6">234.00</text>
<text x="54.5" y="23.9">210.00</text>
<text x="280.3" y="26.2">5</text>
<text x="7.3" y="38.4">D</text>
<text x="249.8" y="38">5</text>
<text x="371" y="38.1">3</text>
<text x="410.6" y="38.4">D</text>
<text x="383.2" y="50">2</text>
<text x="248.2" y="55.7">2</text>
<text x="330.9" y="58.8">4</text>
<text x="215" y="64.4">1</text>
<text x="337.7" y="65.4">4</text>
<text x="265.5" y="67.6">4</text>
<text x="202.3" y="73.4">5</text>
<text x="281.6" y="72.7">3</text>
<text x="295.5" y="80.1">4</text>
<text x="17.6" y="97.4" transform="rotate(-90 17.6 97.4)">274.00</text>
<text x="121.8" y="96.7" transform="rotate(-90 121.8 96.7)">390.00</text>
<text x="166" y="100.6">2</text>
<text x="105" y="104.1" transform="rotate(-90 105 104.1)">314.00</text>
<text x="140.1" y="104.3">5</text>
<text x="7.4" y="112.6">C</text>
<text x="197.6" y="113.5">4</text>
<text x="210.5" y="110.1">3</text>
<text x="282.6" y="111.3">5</text>
<text x="410.7" y="112.6">C</text>
<text x="217.8" y="146.9">3</text>
<text x="213.5" y="156.7">5</text>
<text x="54.5" y="171.6">210.00</text>
<text x="54.5" y="177.7">232.00</text>
<text x="223.8" y="181.5" transform="rotate(-90 223.8 181.5)">33.00</text>
<text x="234.4" y="183">64.10</text>
<text x="7.4" y="186.9">B</text>
<text x="410.8" y="186.9">B</text>
<text x="54.5" y="213.4">148.50</text>
<text x="179.1" y="215.3">390.00</text>
<text x="86" y="239.5">PARTS LIST</text>
<text x="230.5" y="239.4">Acabado negro satinado liso</text>
<text x="23.7" y="244.6">ITEM</text>
<text x="54.3" y="244.6">QTY</text>
<text x="86.2" y="244.6">PART NUMBER</text>
<text x="141.7" y="244.6">DESCRIPTION</text>
<text x="26.7" y="249.8">1</text>
<text x="56.7" y="249.8">1</text>
<text x="71.1" y="249.8">CDR-AU-V025-SPETH001</text>
<text x="126.1" y="249.8">Soporte conectores. Chapa 1.5</text>
<text x="231" y="251.5">DRAWN</text>
<text x="126.1" y="254.9">mm</text>
<text x="343.1" y="252.3">SIMUMAK</text>
<text x="7.4" y="261.1">A</text>
<text x="26.7" y="260.1">2</text>
<text x="56.7" y="260">1</text>
<text x="71.1" y="260.1">CDR-AU-V27-MOCH01</text>
<text x="126.1" y="260.1">Chapa soporte columna de</text>
<text x="410.7" y="261.1">A</text>
<text x="126.1" y="265.2">dirección, chapa 2 mm</text>
<text x="230.9" y="264.6">CHECKED</text>
<text x="26.7" y="270.3">3</text>
<text x="56.7" y="270.3">2</text>
<text x="71.1" y="270.3">CDR-AU-V27-MOCHCAR001</text>
<text x="126.1" y="270.3">Cartelas soporte columna</text>
<text x="126.1" y="275.5">dirección, chapa 2 mm</text>
<text x="300.3" y="274.5">DWG NO:</text>
<text x="26.7" y="280.5">4</text>
<text x="56.7" y="280.5">4</text>
<text x="71.1" y="280.6">DIN929 M4</text>
<text x="126.1" y="280.6">Tuerca hexagonal para soldar</text>
<text x="231.3" y="278.3">APPROVED</text>
<text x="26.7" y="285.7">5</text>
<text x="56.7" y="285.7">6</text>
<text x="71.1" y="285.7">DIN929 M6</text>
<text x="126.1" y="285.7">Tuerca hexagonal para soldar</text>
<text x="299.9" y="282.6">REV</text>
<text x="309.6" y="283.3">03</text>
<text x="328.5" y="283.1">SIZE</text>
<text x="370.9" y="285.1">SHEET 1 OF 10</text>
<text x="34.2" y="289.9">6</text>
<text x="104.2" y="289.9">5</text>
<text x="174.2" y="289.9">4</text>
<text x="244.2" y="289.9">3</text>
<text x="314.2" y="289.9">2</text>
<text x="384.2" y="289.9">1</text>
</g>
<g font-size="2.7">
<text x="234.5" y="256.6">Sergio Torremocha</text>
<text x="277.2" y="255.3">22/10/2013</text>
<text x="277" y="268.7">22/10/2013</text>
<text x="234.1" y="270.3">Adrián Parro</text>
</g>
</svg>
